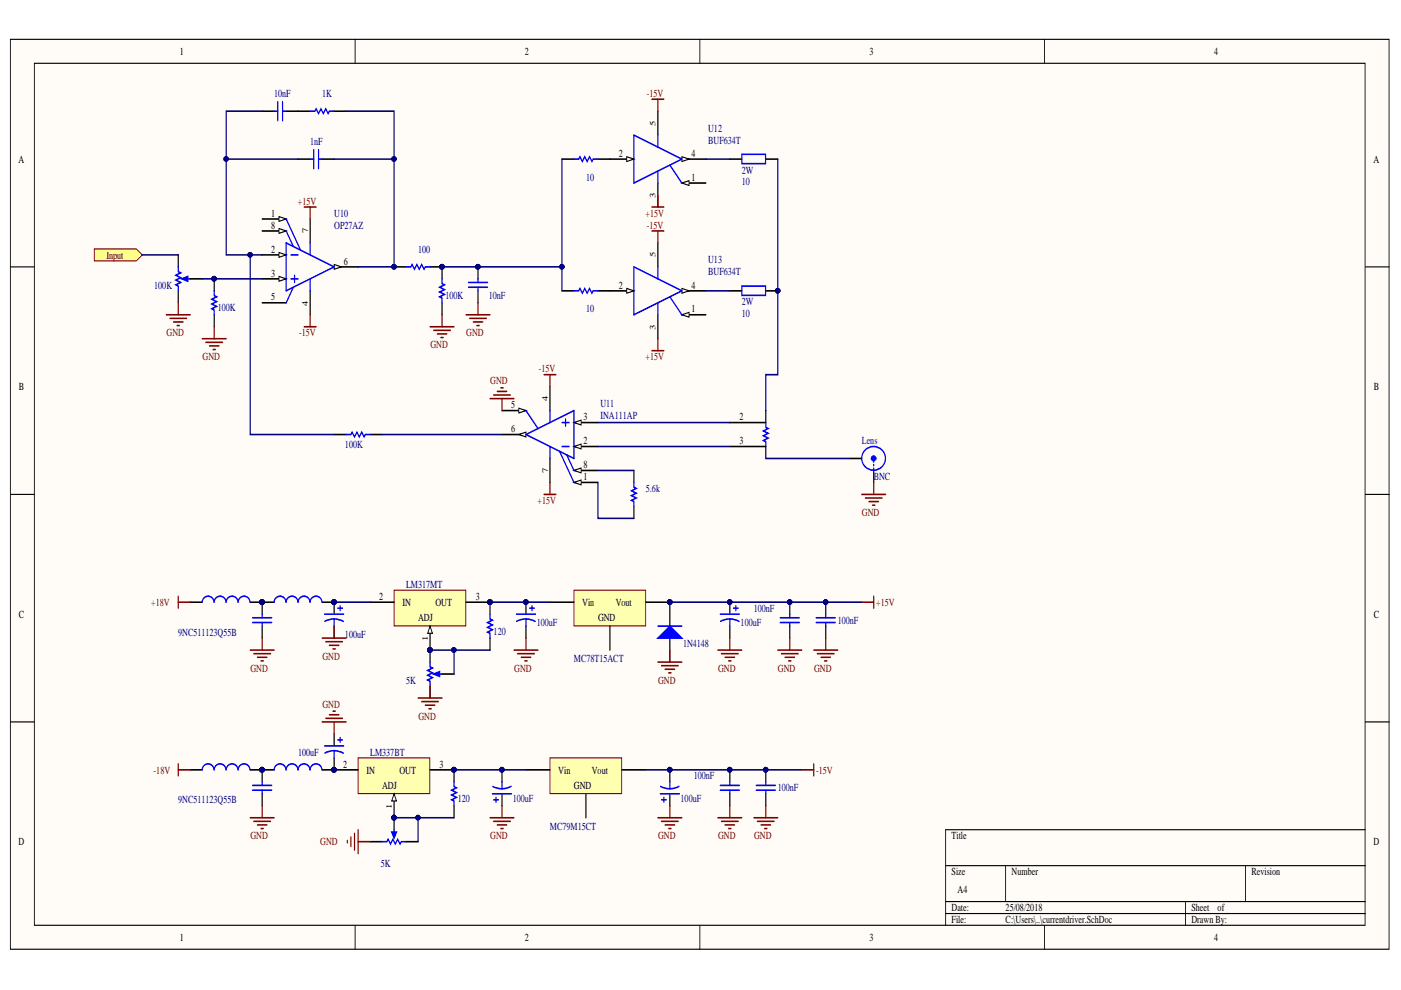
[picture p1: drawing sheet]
<svg xmlns="http://www.w3.org/2000/svg" width="297mm" height="210mm" viewBox="0 0 297 210" stroke-linecap="round" stroke-linejoin="round" font-family="sans-serif">
<g fill="#fffcf8" stroke="#000" stroke-width=".21">
<path d="M2.2 8.3h292.3v193h-292.3z"/>
<path d="M7.3 13.4h282.1v182.8h-282.1z"/>
</g>
<g fill="none" stroke="#000" stroke-width=".21">
<path d="M75.3 8.3v5.1M148.4 8.3v5.1M221.5 8.3v5.1M2.2 56.6h5.1M289.5 56.6h5.1M2.2 104.8h5.1M289.5 104.8h5.1M2.2 153.1h5.1M289.5 153.1h5.1M289.5 175.9h-89v20.3M75.3 196.2v5.1M148.4 196.2v5.1"/>
<path d="M200.5 183.5h89M200.5 191.2h89M200.5 193.7h89M213.2 183.5v7.7M221.5 196.2v5.1M251.3 191.2v5M264.1 183.5v7.7"/>
</g>
<path d="M20 52.8h8.9l1.3 1.2-1.3 1.3h-8.9z" fill-rule="evenodd" fill="#ffff80" stroke="#800000" stroke-width=".21"/>
<path d="M37.8 54v2.6M37.8 61.7v2.5" fill="none" stroke="#000" stroke-width=".29"/>
<path d="M39.1 59.1h1.2" fill="none" stroke="#00f" stroke-width=".29"/>
<path d="M38.6 59.1l1.2-.5v1z" fill="#00f"/>
<path d="M65.8 23.6h1l.2-.5 .5 1 .5-1 .6 1 .5-1 .5 1 .2-.5h1M37.8 56.6v1l.5 .3-1 .5 1 .5-1 .5 1 .5-1 .5 .5 .2v1.1M38.6 59.1l1.2-.5v1zM45.4 61.7v1l.5 .2-1 .5 1 .5-1 .6 1 .5-1 .5 .5 .2v1" fill="none" stroke="#00f" stroke-width=".29"/>
<path d="M63.2 23.6h2.6M70.8 23.6h2.6M40.3 59.1h2.6M45.4 59.1v2.6M55.6 46.4h5.1M45.4 66.7v2.6" fill="none" stroke="#000" stroke-width=".29"/>
<path d="M35.2 66.7h5.1M36 67.5h3.6M36.8 68.3h2M37.5 69h.5M37.8 64.2v2.5M42.9 71.8h5.1M43.6 72.6h3.6M44.4 73.3h2M45.2 74.1h.5M45.4 69.3v2.5" fill="none" stroke="#800000" stroke-width=".29"/>
<circle cx="45.4" cy="59.1" r=".49" fill="#000080" stroke="#000080" stroke-width=".21"/>
<path d="M59.1 45.9l1.6 .5-1.6 .5z" fill="#fffcf8"/>
<path d="M59.1 45.9l1.6 .5-1.6 .5z" fill="none" stroke="#000" stroke-width=".21"/>
<path d="M55.6 54h5.1" fill="none" stroke="#000" stroke-width=".29"/>
<path d="M59.1 53.5l1.6 .5-1.6 .6z" fill="#fffcf8"/>
<path d="M59.1 53.5l1.6 .5-1.6 .6z" fill="none" stroke="#000" stroke-width=".21"/>
<path d="M55.6 59.1h5.1" fill="none" stroke="#000" stroke-width=".29"/>
<path d="M59.1 58.6l1.6 .5-1.6 .5z" fill="#fffcf8"/>
<path d="M59.1 58.6l1.6 .5-1.6 .5z" fill="none" stroke="#000" stroke-width=".21"/>
<path d="M70.8 56.6h5.1M55.6 64.2h5.1M65.8 61.7v5" fill="none" stroke="#000" stroke-width=".29"/>
<path d="M70.8 56.1l1.6 .5-1.6 .5z" fill="#fffcf8"/>
<path d="M70.8 56.1l1.6 .5-1.6 .5z" fill="none" stroke="#000" stroke-width=".21"/>
<path d="M55.6 49h5.1M65.8 46.4v5.1" fill="none" stroke="#000" stroke-width=".29"/>
<path d="M59.1 48.5l1.6 .5-1.6 .5z" fill="#fffcf8"/>
<path d="M59.1 48.5l1.6 .5-1.6 .5z" fill="none" stroke="#000" stroke-width=".21"/>
<g fill="none" stroke="#00f" stroke-width=".29">
<path d="M58.1 23.6h.8M58.9 21.5v4.1M59.9 21.5v4.1M59.9 23.6h.8M65.8 33.7h.7M66.5 31.7v4.1M67.5 31.7v4.1M67.5 33.7h.8M121.7 33.7h1l.3-.5 .5 1 .5-1 .5 1 .5-1 .5 1 .3-.5h1M157.3 32.7h5v2h-5zM60.7 51.5l10.1 5.1-10.1 5.1zM60.7 49l1.5 3.3"/>
<path d="M60.7 46.4l3 6.6M61.7 54h1.5M61.7 59.1h1.5M62.5 58.4v1.5M65.8 51.5v2.5M65.8 59.1v2.6M86.1 56.6h1l.3-.5 .5 1 .5-1 .5 1 .5-1 .5 1 .3-.5h1M93.7 59.1v1l.5 .3-1 .5 1 .5-1 .5 1 .5-1 .5 .5 .3v1M99.3 59.9h4.1M101.3 59.1v.8M62.2 60.9l-1.5 3.3M99.3 60.9h4.1"/>
<path d="M101.3 60.9v.8M121.7 61.7h1l.3-.5 .5 1 .5-1 .5 1 .5-1 .5 1 .3-.5h1M157.3 60.6h5v2h-5zM162.4 89.6v1l.5 .3-1 .5 1 .5-1 .5 1 .5-1 .5 .5 .3v1M185.2 97.7v.3M185.2 98.5v.2M185.2 99.2v.3"/>
<circle cx="185.2" cy="97.2" r="2.52"/>
</g>
<g fill="none" stroke="#800000" stroke-width=".29">
<path d="M64.5 43.9h2.5M65.8 43.9v2.5M64.5 69.3h2.5M65.8 66.7v2.6M91.2 69.3h5.1M91.9 70h3.6M92.7 70.8h2M93.5 71.6h.5M93.7 66.7v2.6M98.8 66.7h5.1M99.6 67.5h3.5M100.3 68.3h2.1"/>
<path d="M101.1 69h.5M101.3 64.2v2.5M182.7 104.8h5.1M183.5 105.6h3.5M184.2 106.3h2.1M185 107.1h.5M185.2 102.3v2.5"/>
</g>
<g fill="none" stroke="#000" stroke-width=".29">
<path d="M55.6 23.6h2.5M60.7 23.6h2.5M63.2 33.7h2.6M68.3 33.7h2.5M119.1 33.7h2.6M126.8 33.7h2.5M154.7 33.7h2.6M162.4 33.7h2.5M83.6 56.6h2.5M91.2 56.6h2.5v2.5M101.3 56.6v2.5M93.7 64.2v2.5"/>
<path d="M101.3 61.7v2.5M119.1 61.7h2.6M126.8 61.7h2.5M154.7 61.7h2.6M162.4 61.7h2.5M154.7 94.7h7.7v2.5M162.4 87.1v2.5h-7.7M180.2 97.2h2.5M185.2 99.7v2.6M121.7 102.3h5.1"/>
</g>
<g fill="#000080" stroke="#000080" stroke-width=".21">
<circle cx="93.7" cy="56.6" r=".48"/>
<circle cx="83.5" cy="56.6" r=".48"/>
<circle cx="101.3" cy="56.6" r=".49"/>
<circle cx="164.9" cy="61.6" r=".48"/>
</g>
<circle cx="185.2" cy="97.2" r=".48" fill="#00f" stroke="#00f" stroke-width=".29"/>
<path d="M121.7 102.3l1.5-.5v1z" fill="#fffcf8"/>
<path d="M121.7 102.3l1.5-.5v1z" fill="none" stroke="#000" stroke-width=".21"/>
<path d="M121.7 94.7h5.1" fill="none" stroke="#000" stroke-width=".29"/>
<path d="M121.7 94.7l1.5-.5v1z" fill="#fffcf8"/>
<path d="M121.7 94.7l1.5-.5v1z" fill="none" stroke="#000" stroke-width=".21"/>
<path d="M121.7 89.6h5.1" fill="none" stroke="#000" stroke-width=".29"/>
<path d="M121.7 89.6l1.5-.5v1z" fill="#fffcf8"/>
<path d="M121.7 89.6l1.5-.5v1z" fill="none" stroke="#000" stroke-width=".21"/>
<path d="M106.4 87.1h5.1M116.6 82v5.1" fill="none" stroke="#000" stroke-width=".29"/>
<path d="M110 86.5l1.5 .6-1.5 .5z" fill="#fffcf8"/>
<path d="M110 86.5l1.5 .6-1.5 .5z" fill="none" stroke="#000" stroke-width=".21"/>
<path d="M106.4 92.1h5.1" fill="none" stroke="#000" stroke-width=".29"/>
<path d="M110 92.1l1.5-.5v1z" fill="#fffcf8"/>
<path d="M110 92.1l1.5-.5v1z" fill="none" stroke="#000" stroke-width=".21"/>
<path d="M116.6 97.2v5.1M121.7 99.7h5.1" fill="none" stroke="#000" stroke-width=".29"/>
<path d="M121.7 99.7l1.5-.5v1.1z" fill="#fffcf8"/>
<path d="M121.7 99.7l1.5-.5v1.1z" fill="none" stroke="#000" stroke-width=".21"/>
<path d="M73.4 92.1h1l.3-.5 .5 1 .5-1 .5 1 .5-1 .5 1 .3-.5h1M111.5 92.1l10.2-5v10.1zM111.5 87.1l2.6 3.8M116.6 87.1v2.5M116.6 94.7v2.5M118.6 95.7l3.1 6.6M119.1 94.7h1.6M119.1 89.6h1.6M119.9 88.8v1.6M120.2 96.4l1.5 3.3M134.4 102.3v1l.5 .3-1 .5 1 .5-1 .5 1 .5-1 .5 .5 .2v1.1" fill="none" stroke="#00f" stroke-width=".29"/>
<path d="M115.3 79.4h2.6M116.6 79.4v2.6M103.9 84.5h5.1M104.7 83.8h3.5M105.4 83h2M106.2 82.2h.5M106.4 84.5v2.6M115.3 104.8h2.6M116.6 102.3v2.5" fill="none" stroke="#800000" stroke-width=".29"/>
<path d="M129.3 33.7h5.1M70.8 92.1h2.6M78.5 92.1h2.5M134.4 99.7v2.6M134.4 107.4v2.5" fill="none" stroke="#000" stroke-width=".29"/>
<path d="M132.9 33.2l1.5 .5-1.5 .5z" fill="#fffcf8"/>
<path d="M132.9 33.2l1.5 .5-1.5 .5z" fill="none" stroke="#000" stroke-width=".21"/>
<path d="M139.5 38.8v5.1M144.6 38.8h5.1" fill="none" stroke="#000" stroke-width=".29"/>
<path d="M144.6 38.8l1.5-.5v1z" fill="#fffcf8"/>
<path d="M144.6 38.8l1.5-.5v1z" fill="none" stroke="#000" stroke-width=".21"/>
<path d="M144.6 33.7h5.1" fill="none" stroke="#000" stroke-width=".29"/>
<path d="M144.6 33.2l1.5 .5-1.5 .5z" fill="#fffcf8"/>
<path d="M144.6 33.2l1.5 .5-1.5 .5z" fill="none" stroke="#000" stroke-width=".21"/>
<path d="M139.5 23.6v5.1M129.3 61.7h5.1" fill="none" stroke="#000" stroke-width=".29"/>
<path d="M134.4 28.7l10.2 5-10.2 5.1zM139.5 28.7v2.5M139.5 36.3v2.5M142 35l2.6 3.8" fill="none" stroke="#00f" stroke-width=".29"/>
<path d="M132.9 61.2l1.5 .5-1.5 .5z" fill="#fffcf8"/>
<path d="M132.9 61.2l1.5 .5-1.5 .5z" fill="none" stroke="#000" stroke-width=".21"/>
<path d="M139.5 66.7v5.1M144.6 66.7h5.1" fill="none" stroke="#000" stroke-width=".29"/>
<path d="M144.6 66.7l1.5-.5v1z" fill="#fffcf8"/>
<path d="M144.6 66.7l1.5-.5v1z" fill="none" stroke="#000" stroke-width=".21"/>
<path d="M144.6 61.7h5.1" fill="none" stroke="#000" stroke-width=".29"/>
<path d="M144.6 61.2l1.5 .5-1.5 .5z" fill="#fffcf8"/>
<path d="M144.6 61.2l1.5 .5-1.5 .5z" fill="none" stroke="#000" stroke-width=".21"/>
<path d="M139.5 51.5v5.1" fill="none" stroke="#000" stroke-width=".29"/>
<path d="M134.4 56.6l10.2 5.1-10.2 5zM139.5 56.6v2.5M139.5 64.2v2.5M142 62.9l2.6 3.8" fill="none" stroke="#00f" stroke-width=".29"/>
<path d="M138.2 21h2.6M139.5 21v2.6M138.2 49h2.6M138.2 43.9h2.6M139.5 41.3v2.6M139.5 49v2.5M138.2 74.4h2.6M139.5 71.8v2.6" fill="none" stroke="#800000" stroke-width=".29"/>
<path d="M121.7 125.1h15.2v7.6h-15.2z" fill="#ffffb0" stroke="#800000" stroke-width=".21"/>
<path d="M116.6 127.7h5.1M129.3 132.8v5M136.9 127.7h5.1" fill="none" stroke="#000" stroke-width=".29"/>
<circle cx="142" cy="127.7" r=".48" fill="#000080" stroke="#000080" stroke-width=".21"/>
<path d="M116.6 160.7h15.2v7.6h-15.2z" fill="#ffffb0" stroke="#800000" stroke-width=".21"/>
<path d="M111.5 163.2h5.1M124.2 168.3v5.1M131.9 163.2h5" fill="none" stroke="#000" stroke-width=".29"/>
<path d="M75.9 160.7h15.2v7.6h-15.2z" fill="#ffffb0" stroke="#800000" stroke-width=".21"/>
<path d="M70.8 163.2h5.1M83.6 168.3v5.1" fill="none" stroke="#000" stroke-width=".29"/>
<circle cx="70.8" cy="163.2" r=".49" fill="#000080" stroke="#000080" stroke-width=".21"/>
<path d="M83.6 168.3l.5 1.5h-1.1z" fill="#fffcf8"/>
<path d="M83.6 168.3l.5 1.5h-1.1z" fill="none" stroke="#000" stroke-width=".21"/>
<g fill="#000080" stroke="#000080" stroke-width=".21">
<circle cx="83.5" cy="173.4" r=".48"/>
<circle cx="96.2" cy="163.2" r=".49"/>
<circle cx="70.8" cy="163.2" r=".49"/>
</g>
<path d="M91.2 163.2h5.1" fill="none" stroke="#000" stroke-width=".29"/>
<path d="M83.6 125.1h15.2v7.6h-15.2z" fill="#ffffb0" stroke="#800000" stroke-width=".21"/>
<path d="M78.5 127.7h5.1M91.2 132.8v5" fill="none" stroke="#000" stroke-width=".29"/>
<path d="M91.2 132.8l.5 1.5h-1z" fill="#fffcf8"/>
<path d="M91.2 132.8l.5 1.5h-1z" fill="none" stroke="#000" stroke-width=".21"/>
<g fill="#000080" stroke="#000080" stroke-width=".21">
<circle cx="91.1" cy="137.8" r=".49"/>
<circle cx="103.9" cy="127.7" r=".48"/>
<circle cx="55.6" cy="127.7" r=".49"/>
<circle cx="70.8" cy="127.7" r=".49"/>
<circle cx="55.6" cy="163.2" r=".49"/>
<circle cx="70.8" cy="163.2" r=".49"/>
</g>
<g fill="none" stroke="#000" stroke-width=".29">
<path d="M40.3 127.7h2.6M53 127.7h5.1M55.6 127.7v2.5M55.6 132.8v2.5M68.3 127.7h2.5v2.5M70.8 132.8v2.5M91.2 137.8v2.6M98.8 127.7h5.1M70.8 155.6v2.5M91.2 145.5v2.5M40.3 163.2h2.6M53 163.2h5.1"/>
<path d="M55.6 163.2v2.6M55.6 168.3v2.5M70.8 160.7v2.5h-2.5"/>
</g>
<g fill="none" stroke="#00f" stroke-width=".29">
<path d="M45.4 127.7a1.25 1.25 0 0 0-1.3-1.3 1.25 1.25 0 0 0-1.2 1.3M47.9 127.7a1.25 1.25 0 0 0-1.2-1.3 1.25 1.25 0 0 0-1.3 1.3M50.5 127.7a1.25 1.25 0 0 0-1.3-1.3 1.25 1.25 0 0 0-1.2 1.3M53 127.7a1.25 1.25 0 0 0-1.3-1.3 1.25 1.25 0 0 0-1.2 1.3M53.6 131h4M53.6 132h4M55.6 130.2v.8M55.6 132v.8M60.6 127.7a1.25 1.25 0 0 0-1.2-1.3 1.25 1.25 0 0 0-1.3 1.3M63.2 127.7a1.25 1.25 0 0 0-1.3-1.3 1.25 1.25 0 0 0-1.2 1.3M65.7 127.7a1.25 1.25 0 0 0-1.2-1.3 1.25 1.25 0 0 0-1.3 1.3M68.2 127.7a1.25 1.25 0 0 0-1.2-1.3 1.25 1.25 0 0 0-1.2 1.3"/>
<path d="M68.8 130.2h4.1M70.8 131.2l1.3 .2 .7 .4M70.8 131.2l-1.2 .2-.7 .3M70.8 131.2v1.6M71.6 128.9h1M72.1 128.4v1.1M68.8 158.1h4.1M70.8 159.2l1.3 .2 .7 .3M70.8 159.2l-1.2 .1-.7 .4M70.8 159.2v1.5M71.6 156.9h1M72.1 156.4v1"/>
<path d="M92.5 142.9h1.2M45.4 163.2a1.25 1.25 0 0 0-1.3-1.2 1.25 1.25 0 0 0-1.2 1.2M47.9 163.2a1.25 1.25 0 0 0-1.2-1.2 1.25 1.25 0 0 0-1.3 1.2M50.5 163.2a1.25 1.25 0 0 0-1.3-1.2 1.25 1.25 0 0 0-1.2 1.2M53 163.2a1.25 1.25 0 0 0-1.3-1.2 1.25 1.25 0 0 0-1.2 1.2M53.6 166.5h4M53.6 167.5h4M55.6 165.8v.7M55.6 167.5v.8M60.6 163.2a1.25 1.25 0 0 0-1.2-1.2 1.25 1.25 0 0 0-1.3 1.2M63.2 163.2a1.25 1.25 0 0 0-1.3-1.2 1.25 1.25 0 0 0-1.2 1.2M65.7 163.2a1.25 1.25 0 0 0-1.2-1.2 1.25 1.25 0 0 0-1.3 1.2"/>
<path d="M68.2 163.2a1.25 1.25 0 0 0-1.2-1.2 1.25 1.25 0 0 0-1.2 1.2"/>
</g>
<g fill="none" stroke="#800000" stroke-width=".29">
<path d="M37.8 126.4v2.5M37.8 127.7h2.5M53 137.8h5.1M53.8 138.6h3.6M54.6 139.4h2M55.6 135.3v2.5M68.3 135.3h5.1M69.1 136.1h3.5M69.8 136.8h2.1M70.6 137.6h.5M70.8 132.8v2.5M55.3 140.1h.5"/>
<path d="M37.8 162v2.5M37.8 163.2h2.5M53 173.4h5.1M53.8 174.1h3.6M54.6 174.9h2M55.3 175.7h.5M55.6 170.8v2.6"/>
</g>
<path d="M91.9 142.9l1.3-.5v1z" fill="#00f"/>
<path d="M103.9 130.2v1l.5 .3-1 .5 1 .5-1 .5 1 .5-1 .5 .5 .3v1M91.2 140.4v1l.5 .2-1 .6 1 .5-1 .5 1 .5-1 .5 .5 .2v1.1M91.9 142.9l1.3-.5v1zM83.6 175.9v1.3" fill="none" stroke="#00f" stroke-width=".29"/>
<path d="M103.9 127.7v2.5M103.9 135.3v2.5M93.7 142.9h2.6M78.5 178.5h2.5M86.1 178.5h2.5" fill="none" stroke="#000" stroke-width=".29"/>
<g fill="#000080" stroke="#000080" stroke-width=".21">
<circle cx="91.1" cy="137.8" r=".49"/>
<circle cx="103.9" cy="127.7" r=".48"/>
</g>
<path d="M68.3 153.1h5.1M69.1 152.3h3.5M69.8 151.5h2.1M70.6 150.8h.5M70.8 153.1v2.5M88.6 148h5.1M89.4 148.8h3.6M90.2 149.5h2M90.9 150.3h.5M91.2 145.5v2.5" fill="none" stroke="#800000" stroke-width=".29"/>
<path d="M83 176.4h1.1l-.5 1.3z" fill="#00f"/>
<g fill="none" stroke="#00f" stroke-width=".29">
<path d="M109.5 130.2h4.1M111.5 131.2l1.2 .2 .8 .4M111.5 131.2l-1.2 .2-.8 .3M111.5 131.2v1.6M112.3 128.9h1M112.8 128.4v1.1M81 178.5h1l.3-.5 .5 1 .5-1 .5 1 .5-1 .5 1 .3-.5h1M83 176.4h1.1l-.5 1.3zM96.3 165.8v1l.5 .2-1 .5 1 .5-1 .6 1 .5-1 .5 .5 .2v1M104.4 168.3h4.1M104.7 169.6h1M105.2 169.1v1"/>
<path d="M106.4 165.8v1.5M108.4 166.7a4.1 4.1 0 0 1-3.9 .1"/>
</g>
<path d="M111.5 127.7v2.5M111.5 132.8v2.5M142 127.7v5.1M142 135.3v5.1M83.6 173.4v2.5M96.3 163.2v2.6M96.3 170.8v2.6M106.4 163.2v2.6M106.4 168.3v2.5" fill="none" stroke="#000" stroke-width=".29"/>
<g fill="#000080" stroke="#000080" stroke-width=".21">
<circle cx="83.5" cy="173.4" r=".48"/>
<circle cx="96.2" cy="163.2" r=".49"/>
<circle cx="106.4" cy="163.2" r=".48"/>
<circle cx="111.5" cy="127.7" r=".48"/>
<circle cx="142" cy="127.7" r=".48"/>
</g>
<g fill="none" stroke="#800000" stroke-width=".29">
<path d="M109 137.8h5.1M109.7 138.6h3.6M110.5 139.4h2M111.5 135.3v2.5M111.3 140.1h.5M73.6 178.2v.5M74.4 177.4v2.1M75.2 176.7v3.5M75.9 175.9v5.1M75.9 178.5h2.6M103.9 173.4h5.1M104.7 174.1h3.5"/>
<path d="M105.4 174.9h2M106.2 175.7h.5M106.4 170.8v2.6"/>
</g>
<path d="M139.5 135.3l2.5-2.5 2.6 2.5z" fill="#00f"/>
<g fill="none" stroke="#00f" stroke-width=".29">
<path d="M139.5 135.3l2.5-2.5 2.6 2.5zM139.5 132.8h5.1M152.7 130.2h4.1M154.7 131.2l1.3 .2 .7 .4M154.7 131.2l-1.2 .2-.7 .3M154.7 131.2v1.6M155.5 128.9h1M156 128.4v1.1M165.4 131h4.1M165.4 132h4.1M167.4 130.2v.8M167.4 132v.8"/>
<path d="M173 131h4.1M173 132h4.1M175.1 130.2v.8M175.1 132v.8M140 168.3h4.1M140.2 169.6h1.1M140.8 169.1v1M142 165.8v1.5M144 166.7a4 4 0 0 1-3.9 0M152.7 166.5h4.1M152.7 167.5h4.1M154.7 165.8v.7"/>
<path d="M154.7 167.5v.8M160.3 166.5h4.1M160.3 167.5h4.1M162.4 165.8v.7M162.4 167.5v.8"/>
</g>
<g fill="#000080" stroke="#000080" stroke-width=".21">
<circle cx="142" cy="127.7" r=".48"/>
<circle cx="142" cy="163.2" r=".48"/>
<circle cx="154.7" cy="163.2" r=".48"/>
<circle cx="162.3" cy="163.2" r=".48"/>
<circle cx="154.7" cy="127.7" r=".48"/>
<circle cx="167.4" cy="127.7" r=".48"/>
<circle cx="175" cy="127.7" r=".48"/>
<circle cx="45.4" cy="59.1" r=".49"/>
<circle cx="53" cy="54" r=".48"/>
<circle cx="47.9" cy="33.7" r=".48"/>
<circle cx="83.5" cy="33.7" r=".48"/>
<circle cx="83.5" cy="56.6" r=".48"/>
<circle cx="93.7" cy="56.6" r=".48"/>
<circle cx="101.3" cy="56.6" r=".49"/>
<circle cx="119.1" cy="56.6" r=".48"/>
<circle cx="164.9" cy="61.6" r=".48"/>
<circle cx="70.8" cy="127.7" r=".49"/>
<circle cx="96.2" cy="137.8" r=".49"/>
<circle cx="91.1" cy="137.8" r=".49"/>
<circle cx="88.6" cy="173.4" r=".48"/>
<circle cx="83.5" cy="173.4" r=".48"/>
<circle cx="106.4" cy="163.2" r=".48"/>
<circle cx="96.2" cy="163.2" r=".49"/>
<circle cx="111.5" cy="127.7" r=".48"/>
<circle cx="103.9" cy="127.7" r=".48"/>
</g>
<g fill="none" stroke="#800000" stroke-width=".29">
<path d="M142 137.8v2.6M152.2 137.8h5.1M153 138.6h3.5M153.7 139.4h2.1M154.7 135.3v2.5M164.9 137.8h5.1M165.7 138.6h3.5M166.4 139.4h2.1M167.4 135.3v2.5M172.5 137.8h5.1M173.3 138.6h3.6M174.1 139.4h2"/>
<path d="M175.1 135.3v2.5M182.7 127.7h2.5M185.2 126.4v2.5M139.5 140.4h5.1M140.2 141.1h3.6M141 141.9h2M141.8 142.7h.5M154.5 140.1h.5M167.2 140.1h.5M174.8 140.1h.5M139.5 173.4h5.1M140.2 174.1h3.6"/>
<path d="M141 174.9h2M141.8 175.7h.5M142 170.8v2.6M152.2 173.4h5.1M153 174.1h3.5M153.7 174.9h2.1M154.5 175.7h.5M154.7 170.8v2.6M159.8 173.4h5.1M160.6 174.1h3.5M161.3 174.9h2.1M162.1 175.7h.5"/>
<path d="M162.4 170.8v2.6M170 163.2h2.5M172.5 162v2.5"/>
</g>
<path d="M154.7 127.7v2.5M154.7 132.8v2.5M167.4 127.7v2.5M167.4 132.8v2.5M175.1 127.7v2.5M175.1 132.8v2.5M142 163.2v2.6M142 168.3v2.5M154.7 163.2v2.6M154.7 168.3v2.5M162.4 163.2v2.6M162.4 168.3v2.5" fill="none" stroke="#000" stroke-width=".29"/>
<g fill="none" stroke="#000080" stroke-width=".29">
<path d="M55.6 23.6h-7.6v10.1M63.2 33.7h-15.2v20.3h7.6M70.8 33.7h12.8v22.9h-7.7M73.4 23.6h10.2v10.1M119.1 33.7v22.9M149.7 33.7h5M164.9 33.7v45.7h-2.5v7.7M30.2 54h7.6M42.9 59.1h12.7M53 54v38.1h17.8M93.7 56.6h25.4v5.1M149.7 61.7h5"/>
<path d="M81 92.1h25.4M126.8 89.6h27.9M126.8 94.7h27.9M126.8 99.7h7.6M162.4 97.2h17.8M126.8 102.3v7.6h7.6M70.8 127.7h7.7M91.2 137.8h12.7M96.3 137.8v5.1M103.9 127.7h12.7M142 127.7h40.7M83.6 173.4h12.7"/>
<path d="M88.6 173.4v5.1M96.3 163.2h15.2M136.9 163.2h33.1"/>
</g>
<g font-size="2.3">
<text x="38.2" y="11.7">1</text>
<text x="111.3" y="11.7">2</text>
<text x="184.4" y="11.7">3</text>
<text x="257.4" y="11.7">4</text>
<text x="3.9" y="34.5">A</text>
<text x="131.2" y="33.2">2</text>
<text x="146.6" y="33.2">4</text>
<text x="291.2" y="34.5">A</text>
<text x="146.6" y="38.3">1</text>
<text x="57.5" y="45.9">1</text>
<text x="57.5" y="53.6">2</text>
<text x="57.5" y="48.5">8</text>
<text x="57.5" y="58.6">3</text>
<text x="72.9" y="56.1">6</text>
<text x="57.5" y="63.7">5</text>
<text x="131.2" y="61.2">2</text>
<text x="146.6" y="61.2">4</text>
<text x="146.6" y="66.2">1</text>
<text x="4" y="82.8">B</text>
<text x="291.3" y="82.8">B</text>
<text x="108.3" y="86.6">5</text>
<text x="123.7" y="89.1">3</text>
<text x="156.8" y="89.1">2</text>
<text x="108.3" y="91.6">6</text>
<text x="123.7" y="94.2">2</text>
<text x="156.8" y="94.2">3</text>
<text x="123.7" y="101.8">1</text>
<text x="123.7" y="99.2">8</text>
<text x="4" y="131">C</text>
<text x="80.4" y="127.2">2</text>
<text x="85.3" y="128.4">IN</text>
<text x="88.6" y="131.8">ADJ</text>
<text x="92.3" y="128.4">OUT</text>
<text x="100.9" y="127.2">3</text>
<text x="123.4" y="128.4">Vin</text>
<text x="126.8" y="131.8">GND</text>
<text x="130.6" y="128.4">Vout</text>
<text x="291.3" y="131">C</text>
<text x="72.8" y="162.7">2</text>
<text x="77.7" y="164">IN</text>
<text x="81" y="167.3">ADJ</text>
<text x="84.7" y="164">OUT</text>
<text x="93.2" y="162.7">3</text>
<text x="118.4" y="164">Vin</text>
<text x="121.7" y="167.3">GND</text>
<text x="125.5" y="164">Vout</text>
<text x="3.9" y="179.2">D</text>
<text x="201.8" y="177.9">Title</text>
<text x="291.2" y="179.2">D</text>
<text x="201.8" y="185.6">Size</text>
<text x="214.5" y="185.6">Number</text>
<text x="265.3" y="185.6">Revision</text>
<text x="203" y="189.4">A4</text>
<text x="201.8" y="193.2">Date:</text>
<text x="201.8" y="195.7">File:</text>
<text x="213.2" y="193.2">25/08/2018</text>
<text x="213.2" y="195.7">C:\Users\..\currentdriver.SchDoc</text>
<text x="252.6" y="193.2">Sheet</text>
<text x="252.6" y="195.7">Drawn By:</text>
<text x="258.2" y="193.2">of</text>
<text x="38.2" y="199.5">1</text>
<text x="111.3" y="199.5">2</text>
<text x="184.4" y="199.5">3</text>
<text x="257.4" y="199.5">4</text>
</g>
<g font-size="2.3" fill="#000080">
<text x="58.1" y="20.5">10nF</text>
<text x="68.3" y="20.5">1K</text>
<text x="150.1" y="27.9">U12</text>
<text x="65.7" y="30.7">1nF</text>
<text x="150.1" y="30.5">BUF634T</text>
<text x="124.2" y="38.3">10</text>
<text x="157.3" y="39.3">10</text>
<text x="157.3" y="36.8">2W</text>
<text x="70.9" y="45.9">U10</text>
<text x="70.9" y="48.5">OP27AZ</text>
<text x="88.6" y="53.6">100</text>
<text x="150.1" y="55.8">U13</text>
<text x="150.1" y="58.4">BUF634T</text>
<text x="32.7" y="61.2">100K</text>
<text x="46.2" y="66">100K</text>
<text x="94.5" y="63.5">100K</text>
<text x="103.6" y="63.5">10nF</text>
<text x="157.3" y="64.7">2W</text>
<text x="124.2" y="66.2">10</text>
<text x="157.3" y="67.3">10</text>
<text x="127.3" y="86.3">U11</text>
<text x="127.3" y="88.8">INA111AP</text>
<text x="73.1" y="94.9">100K</text>
<text x="182.7" y="94.2">Lens</text>
<text x="185.3" y="101.8">BNC</text>
<text x="136.9" y="104.3">5.6k</text>
<text x="86.1" y="124.6">LM317MT</text>
<text x="159.8" y="129.7">100nF</text>
<text x="37.8" y="134.8">9NC511123Q55B</text>
<text x="73.1" y="135.3">100uF</text>
<text x="104.7" y="134.6">120</text>
<text x="113.8" y="132.8">100uF</text>
<text x="144.8" y="137.1">1N4148</text>
<text x="157" y="132.8">100uF</text>
<text x="177.6" y="132.3">100nF</text>
<text x="121.7" y="140.4">MC78T15ACT</text>
<text x="86.1" y="144.9">5K</text>
<text x="63.2" y="160.2">100uF</text>
<text x="78.5" y="160.2">LM337BT</text>
<text x="147.1" y="165.3">100nF</text>
<text x="164.9" y="167.8">100nF</text>
<text x="37.8" y="170.3">9NC511123Q55B</text>
<text x="97" y="170.1">120</text>
<text x="108.7" y="170.1">100uF</text>
<text x="144.3" y="170.1">100uF</text>
<text x="116.6" y="175.9">MC79M15CT</text>
<text x="80.8" y="183.8">5K</text>
</g>
<g font-size="2.3" fill="#800000">
<text x="137.1" y="20.5">-15V</text>
<text x="63.1" y="43.4">+15V</text>
<text x="136.9" y="45.9">+15V</text>
<text x="137.1" y="48.5">-15V</text>
<text x="22.5" y="54.8">Input</text>
<text x="35.3" y="71.3">GND</text>
<text x="63.4" y="71.3">-15V</text>
<text x="98.9" y="71.3">GND</text>
<text x="42.9" y="76.4">GND</text>
<text x="91.3" y="73.8">GND</text>
<text x="136.9" y="76.4">+15V</text>
<text x="103.9" y="81.5">GND</text>
<text x="114.2" y="79">-15V</text>
<text x="114" y="106.9">+15V</text>
<text x="182.8" y="109.4">GND</text>
<text x="32" y="128.4">+18V</text>
<text x="185.8" y="128.4">+15V</text>
<text x="53.1" y="142.4">GND</text>
<text x="68.4" y="139.9">GND</text>
<text x="109" y="142.4">GND</text>
<text x="152.3" y="142.4">GND</text>
<text x="164.9" y="142.4">GND</text>
<text x="172.6" y="142.4">GND</text>
<text x="139.5" y="144.9">GND</text>
<text x="68.4" y="150">GND</text>
<text x="88.7" y="152.6">GND</text>
<text x="32.6" y="164">-18V</text>
<text x="173" y="164">-15V</text>
<text x="53.1" y="177.9">GND</text>
<text x="67.9" y="179.2">GND</text>
<text x="103.9" y="177.9">GND</text>
<text x="139.5" y="177.9">GND</text>
<text x="152.3" y="177.9">GND</text>
<text x="159.9" y="177.9">GND</text>
</g>
<g font-size="1.7">
<text x="139" y="26.6" transform="rotate(-90 139 26.6)">5</text>
<text x="139" y="42" transform="rotate(-90 139 42)">3</text>
<text x="65.3" y="49.5" transform="rotate(-90 65.3 49.5)">7</text>
<text x="139" y="54.5" transform="rotate(-90 139 54.5)">5</text>
<text x="65.3" y="64.8" transform="rotate(-90 65.3 64.8)">4</text>
<text x="139" y="69.9" transform="rotate(-90 139 69.9)">3</text>
<text x="116.1" y="85" transform="rotate(-90 116.1 85)">4</text>
<text x="116.1" y="100.4" transform="rotate(-90 116.1 100.4)">7</text>
<text x="90.7" y="136" transform="rotate(-90 90.7 136)">1</text>
<text x="83" y="171.5" transform="rotate(-90 83 171.5)">1</text>
</g>
</svg>
